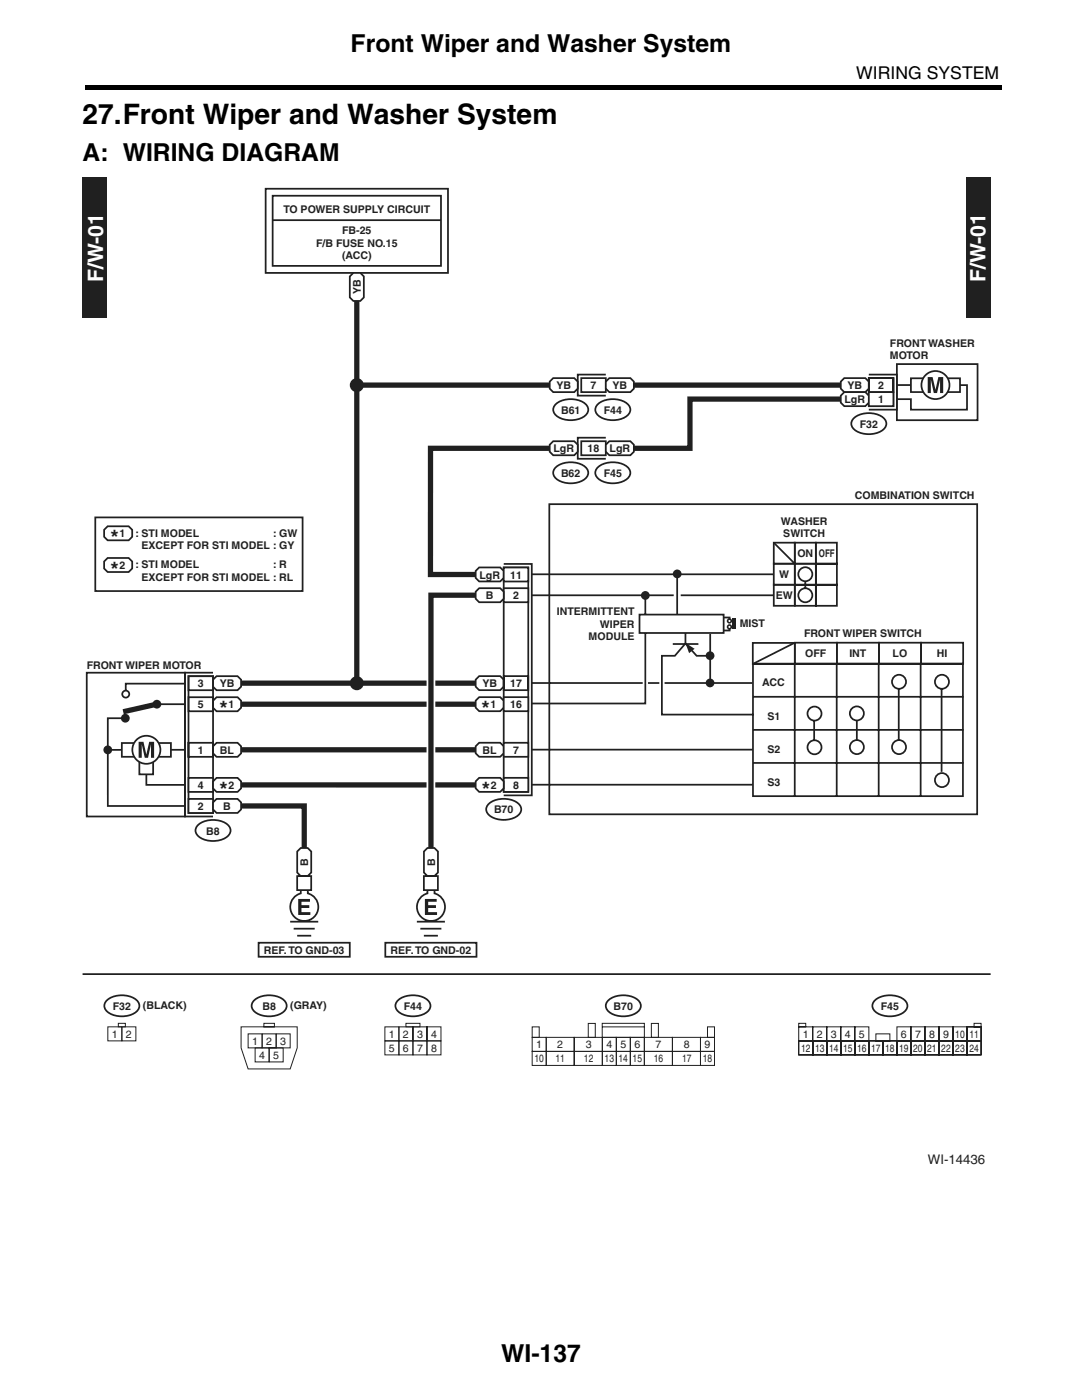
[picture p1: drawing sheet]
<svg xmlns="http://www.w3.org/2000/svg" width="216mm" height="279mm" viewBox="0 0 216 279" stroke-linecap="round" stroke-linejoin="round" font-family="sans-serif">
<path d="M17 17h183v.8h-183z" fill="#000"/>
<path d="M48.1 136.4h46.9M48.1 140.6h46.9M48.1 149.7h46.9M48.1 156.7h46.9" fill="none" stroke="#231f20" stroke-width="1.1" stroke-linecap="butt"/>
<path d="M86 125.8v39.5" fill="none" stroke="#fff" stroke-width="1.8" stroke-linecap="butt"/>
<g fill="#231f20">
<path d="M16.5 35.4h4.9v28h-4.9z"/>
<path d="M192.8 35.4h4.9v28h-4.9z"/>
</g>
<path d="M53 37.7h36.4v16.8h-36.4zM54.4 39.1h33.6v14h-33.6zM54.4 44h33.6M27.8 149.7h2.8v4.9h-2.8z" fill="none" stroke="#231f20" stroke-width=".35"/>
<path d="M70.5 54.5h1.4l.7 .7v4.2l-.7 .7h-1.4l-.7-.7v-4.2z" fill="#fff"/>
<path d="M70.5 54.5h1.4l.7 .7v4.2l-.7 .7h-1.4l-.7-.7v-4.2zM173.4 74.8h5.6v7h-5.6" fill="none" stroke="#231f20" stroke-width=".35"/>
<path d="M168.5 75.5h4.2l.7 .7v1.4l-.7 .7h-4.2l-.7-.7v-1.4z" fill="#fff"/>
<path d="M168.5 75.5h4.2l.7 .7v1.4l-.7 .7h-4.2l-.7-.7v-1.4z" fill="none" stroke="#231f20" stroke-width=".35"/>
<path d="M173.4 75.5h4.9v2.8h-4.9z" fill="#fff"/>
<path d="M173.4 75.5h4.9v2.8h-4.9zM173.4 75.5h4.9v5.6h-4.9z" fill="none" stroke="#231f20" stroke-width=".35"/>
<path d="M168.5 78.3h4.2l.7 .7v1.4l-.7 .7h-4.2l-.7-.7v-1.4z" fill="#fff"/>
<path d="M168.5 78.3h4.2l.7 .7v1.4l-.7 .7h-4.2l-.7-.7v-1.4z" fill="none" stroke="#231f20" stroke-width=".35"/>
<path d="M173.4 78.3h4.9v2.8h-4.9z" fill="#fff"/>
<path d="M120.9 74.8h-5.6v4.2h5.6M173.4 78.3h4.9v2.8h-4.9z" fill="none" stroke="#231f20" stroke-width=".35"/>
<path d="M110.4 75.5h4.2l.7 .7v1.4l-.7 .7h-4.2l-.7-.7v-1.4z" fill="#fff"/>
<path d="M110.4 75.5h4.2l.7 .7v1.4l-.7 .7h-4.2l-.7-.7v-1.4z" fill="none" stroke="#231f20" stroke-width=".35"/>
<path d="M116 75.5h4.9v2.8h-4.9z" fill="#fff"/>
<path d="M116 75.5h4.9v2.8h-4.9z" fill="none" stroke="#231f20" stroke-width=".35"/>
<path d="M121.6 75.5h4.2l.7 .7v1.4l-.7 .7h-4.2l-.7-.7v-1.4z" fill="#fff"/>
<g fill="none" stroke="#231f20" stroke-width=".35">
<path d="M121.6 75.5h4.2l.7 .7v1.4l-.7 .7h-4.2l-.7-.7v-1.4zM37 136.5h-11.9v1.4"/>
<circle cx="25.1" cy="138.6" r=".7"/>
</g>
<circle cx="21.5" cy="149.7" r=".7" fill="#231f20"/>
<g fill="none" stroke="#231f20" stroke-width=".35">
<path d="M17.3 134.3h19.6v28.7h-19.6zM24.3 148.3h9.8v2.8h-9.8z"/>
<circle cx="21.5" cy="149.7" r=".7"/>
</g>
<circle cx="29.2" cy="149.7" r="2.8" fill="#fff"/>
<circle cx="29.2" cy="149.7" r="2.8" fill="none" stroke="#231f20" stroke-width=".35"/>
<path d="M27.7 148.1h.9l.6 2.5 .6-2.5h1v3.2h-.7v-2.7l-.6 2.7h-.6l-.6-2.7v2.7h-.6z" fill="#231f20"/>
<path d="M21.5 149.7h2.8M32 140.6h4.9M34.1 149.7h2.8" fill="none" stroke="#231f20" stroke-width=".35"/>
<circle cx="31.3" cy="140.6" r=".7" fill="#231f20"/>
<circle cx="31.3" cy="140.6" r=".7" fill="none" stroke="#231f20" stroke-width=".35"/>
<circle cx="25" cy="143.4" r=".7" fill="#231f20"/>
<circle cx="25" cy="143.4" r=".7" fill="none" stroke="#231f20" stroke-width=".35"/>
<path d="M24.7 141.7l6.8-1.5 .2 .6-6.9 1.6z" fill="#231f20"/>
<path d="M42.5 134.3h-5.6v28.7h5.6M24.3 143.4h-2.8v17.5h15.4M24.7 141.7l6.8-1.5 .2 .6-6.9 1.6z" fill="none" stroke="#231f20" stroke-width=".35"/>
<path d="M42.5 135.7l.7-.7h4.2l.7 .7v1.4l-.7 .7h-4.2l-.7-.7z" fill="#fff"/>
<path d="M42.5 135.7l.7-.7h4.2l.7 .7v1.4l-.7 .7h-4.2l-.7-.7z" fill="none" stroke="#231f20" stroke-width=".35"/>
<path d="M37.6 135h4.9v2.8h-4.9z" fill="#fff"/>
<path d="M37.6 135h4.9v2.8h-4.9z" fill="none" stroke="#231f20" stroke-width=".35"/>
<path d="M42.5 139.9l.7-.7h4.2l.7 .7v1.4l-.7 .7h-4.2l-.7-.7z" fill="#fff"/>
<path d="M42.5 139.9l.7-.7h4.2l.7 .7v1.4l-.7 .7h-4.2l-.7-.7z" fill="none" stroke="#231f20" stroke-width=".35"/>
<path d="M37.6 139.2h4.9v2.8h-4.9z" fill="#fff"/>
<path d="M37.6 139.2h4.9v2.8h-4.9z" fill="none" stroke="#231f20" stroke-width=".35"/>
<path d="M43.2 148.3h4.2l.7 .7v1.4l-.7 .7h-4.2l-.7-.7v-1.4z" fill="#fff"/>
<path d="M43.2 148.3h4.2l.7 .7v1.4l-.7 .7h-4.2l-.7-.7v-1.4z" fill="none" stroke="#231f20" stroke-width=".35"/>
<path d="M37.6 148.3h4.9v2.8h-4.9z" fill="#fff"/>
<path d="M37.6 135h4.9v27.3h-4.9zM37.6 148.3h4.9v2.8h-4.9z" fill="none" stroke="#231f20" stroke-width=".35"/>
<path d="M37.6 155.3h4.9v2.8h-4.9z" fill="#fff"/>
<path d="M37.6 155.3h4.9v2.8h-4.9z" fill="none" stroke="#231f20" stroke-width=".35"/>
<path d="M43.2 155.3h4.2l.7 .7v1.4l-.7 .7h-4.2l-.7-.7v-1.4z" fill="#fff"/>
<path d="M43.2 155.3h4.2l.7 .7v1.4l-.7 .7h-4.2l-.7-.7v-1.4z" fill="none" stroke="#231f20" stroke-width=".35"/>
<path d="M37.6 159.5h4.9v2.8h-4.9z" fill="#fff"/>
<path d="M37.6 159.5h4.9v2.8h-4.9z" fill="none" stroke="#231f20" stroke-width=".35"/>
<path d="M43.2 159.5h4.2l.7 .7v1.4l-.7 .7h-4.2l-.7-.7v-1.4z" fill="#fff"/>
<path d="M110.8 80.9a4.8 4.8 0 0 1 6.3 0 1.63 1.63 0 0 1-1 2.5 4.9 4.9 0 0 1-5.3-.7 1.38 1.38 0 0 1 0-1.8zM119.2 80.9a4.8 4.8 0 0 1 6.3 0 1.63 1.63 0 0 1-1 2.5 4.9 4.9 0 0 1-5.3-.7 1.38 1.38 0 0 1 0-1.8zM120.9 87.4h-5.6v4.2h5.6M170.3 83.6a4.8 4.8 0 0 1 6.3 0 1.63 1.63 0 0 1-1 2.6 4.9 4.9 0 0 1-5.3-.7 1.38 1.38 0 0 1 0-1.9zM43.2 159.5h4.2l.7 .7v1.4l-.7 .7h-4.2l-.7-.7v-1.4zM39.4 164.9a4.8 4.8 0 0 1 6.3 0 1.63 1.63 0 0 1-1 2.5 4.9 4.9 0 0 1-5.3-.7 1.38 1.38 0 0 1 0-1.8zM51.6 188.2h18.2v2.8h-18.2z" fill="none" stroke="#231f20" stroke-width=".35"/>
<path d="M109.7 88.8l.7-.7h4.2l.7 .7v1.4l-.7 .7h-4.2l-.7-.7z" fill="#fff"/>
<path d="M109.7 88.8l.7-.7h4.2l.7 .7v1.4l-.7 .7h-4.2l-.7-.7z" fill="none" stroke="#231f20" stroke-width=".35"/>
<path d="M116 88.1h4.9v2.8h-4.9z" fill="#fff"/>
<path d="M116 88.1h4.9v2.8h-4.9z" fill="none" stroke="#231f20" stroke-width=".35"/>
<path d="M121.6 88.1h4.2l.7 .7v1.4l-.7 .7h-4.2l-.7-.7v-1.4z" fill="#fff"/>
<path d="M110.8 93.5a4.8 4.8 0 0 1 6.3 0 1.63 1.63 0 0 1-1 2.5 4.9 4.9 0 0 1-5.3-.7 1.38 1.38 0 0 1 0-1.8zM119.2 93.5a4.8 4.8 0 0 1 6.3 0 1.63 1.63 0 0 1-1 2.5 4.9 4.9 0 0 1-5.3-.7 1.38 1.38 0 0 1 0-1.8zM121.6 88.1h4.2l.7 .7v1.4l-.7 .7h-4.2l-.7-.7v-1.4z" fill="none" stroke="#231f20" stroke-width=".35"/>
<path d="M109.7 76.9h-38.5" fill="none" stroke="#231f20" stroke-width="1.1" stroke-linecap="butt"/>
<circle cx="71.2" cy="76.9" r="1.4" fill="#231f20"/>
<path d="M109.7 89.5h-23.8v25.2h9.1" fill="none" stroke="#231f20" stroke-width="1.1" stroke-linecap="butt"/>
<circle cx="71.2" cy="136.4" r="1.4" fill="#231f20"/>
<path d="M29.2 154.6v2.1h7.7M21.2 199.9a4.8 4.8 0 0 1 6.3 0 1.63 1.63 0 0 1-1 2.5 4.9 4.9 0 0 1-5.3-.7 1.38 1.38 0 0 1 0-1.8zM121.3 199.9a4.8 4.8 0 0 1 6.3 0 1.63 1.63 0 0 1-1 2.5 4.9 4.9 0 0 1-5.3-.7 1.38 1.38 0 0 1 0-1.8z" fill="none" stroke="#231f20" stroke-width=".35"/>
<g fill="none" stroke="#231f20" stroke-width=".2">
<path d="M106.2 209.9h2.8v2.8h-2.8zM106.2 207.1h2.8v2.8h-2.8zM106.2 205h1.4v2.1h-1.4zM109 209.9h5.6v2.8h-5.6zM109 207.1h5.6v2.8h-5.6zM114.6 207.1h5.6v2.8h-5.6zM114.6 209.9h5.6v2.8h-5.6zM117.4 204.3h1.4v2.8h-1.4zM120.2 204.3h8.4v2.8h-8.4zM120.2 205h8.4M120.2 207.1h2.8v2.8h-2.8zM120.2 209.9h2.8v2.8h-2.8z"/>
<path d="M123 207.1h2.8v2.8h-2.8zM123 209.9h2.8v2.8h-2.8zM125.8 207.1h2.8v2.8h-2.8zM125.8 209.9h2.8v2.8h-2.8zM128.6 207.1h5.6v2.8h-5.6zM128.6 209.9h5.6v2.8h-5.6zM130 204.3h1.4v2.8h-1.4zM134.2 207.1h5.6v2.8h-5.6zM134.2 209.9h5.6v2.8h-5.6zM139.8 207.1h2.8v2.8h-2.8zM139.8 209.9h2.8v2.8h-2.8zM141.2 205h1.4v2.1h-1.4z"/>
</g>
<path d="M48.1 160.9h12.6v8.4" fill="none" stroke="#231f20" stroke-width="1.1" stroke-linecap="butt"/>
<path d="M59.5 179.4h2.4v.6h-1.7v.7h1.5v.6h-1.5v.8h1.7v.5h-2.4z" fill="#231f20"/>
<path d="M59.3 174.9h2.8v2.8h-2.8zM59.3 170l.7-.7h1.4l.7 .7v4.2l-.7 .7h-1.4l-.7-.7zM60 177.7v.6a2.8 2.8 0 0 0-1.6 4.3 2.8 2.8 0 0 0 4.6 0 2.8 2.8 0 0 0-1.6-4.3v-.6M57.9 184h5.6M58.6 185.4h4.2M59.3 186.8h2.8M76.9 188.2h18.2v2.8h-18.2z" fill="none" stroke="#231f20" stroke-width=".35"/>
<path d="M84.8 179.4h2.4v.6h-1.7v.7h1.5v.6h-1.5v.8h1.7v.5h-2.4z" fill="#231f20"/>
<path d="M181.8 75.5h9.8v2.8h-9.8zM84.6 174.9h2.8v2.8h-2.8zM84.6 170l.7-.7h1.4l.7 .7v4.2l-.7 .7h-1.4l-.7-.7zM85.3 177.7v.6a2.8 2.8 0 0 0-1.6 4.3 2.8 2.8 0 0 0 4.6 0 2.8 2.8 0 0 0-1.6-4.3v-.6M50.6 199.9a4.8 4.8 0 0 1 6.3 0 1.63 1.63 0 0 1-1 2.5 4.9 4.9 0 0 1-5.3-.7 1.38 1.38 0 0 1 0-1.8zM83.2 184h5.6M83.9 185.4h4.2M84.6 186.8h2.8" fill="none" stroke="#231f20" stroke-width=".35"/>
<path d="M126.5 76.9h41.3M167.8 79.7h-30.1v9.8h-11.2M95 118.8h-9v50.5" fill="none" stroke="#231f20" stroke-width="1.1" stroke-linecap="butt"/>
<path d="M126.5 76.9h41.3" fill="none" stroke="#231f20" stroke-width=".2"/>
<circle cx="186.7" cy="76.9" r="2.8" fill="#fff"/>
<circle cx="186.7" cy="76.9" r="2.8" fill="none" stroke="#231f20" stroke-width=".35"/>
<path d="M185.2 75.3h1l.5 2.5 .6-2.5h1v3.2h-.7v-2.7l-.6 2.7h-.6l-.6-2.7v2.7h-.6z" fill="#231f20"/>
<path d="M179 72.7h16.1v11.2h-16.1zM179 76.9h2.8M191.6 76.9h1.4v4.9h-11.2v-2.1h-2.8M19 103.3h41.4v14.7h-41.4zM21.5 105.1h4.2l.7 .7v1.4l-.7 .7h-4.2l-.7-.7v-1.4zM21.5 111.4h4.2l.7 .7v1.4l-.7 .7h-4.2l-.7-.7v-1.4zM100.5 112.6h5.6v46.2h-5.6M16.5 194.5h181.2M79.3 199.9a4.8 4.8 0 0 1 6.3 0 1.63 1.63 0 0 1-1 2.5 4.9 4.9 0 0 1-5.3-.7 1.38 1.38 0 0 1 0-1.8zM174.5 199.9a4.8 4.8 0 0 1 6.3 0 1.63 1.63 0 0 1-1 2.5 4.9 4.9 0 0 1-5.3-.7 1.38 1.38 0 0 1 0-1.8z" fill="none" stroke="#231f20" stroke-width=".35"/>
<g fill="none" stroke="#231f20" stroke-width=".2">
<path d="M21.5 205h2.8v2.8h-2.8zM23.6 204.3h1.4v.7h-1.4zM24.3 205h2.8v2.8h-2.8zM48.1 205h11.2v4.2l-1.4 4.2h-8.4l-1.4-4.2zM49.5 206.4h2.8v2.8h-2.8zM50.9 209.2h2.8v2.8h-2.8zM52.3 206.4h2.8v2.8h-2.8zM52.7 204.3h2.1v.7h-2.1zM53.7 209.2h2.8v2.8h-2.8zM55.1 206.4h2.8v2.8h-2.8zM76.8 205h2.8v2.8h-2.8zM76.8 207.8h2.8v2.8h-2.8z"/>
<path d="M79.6 205h2.8v2.8h-2.8zM79.6 207.8h2.8v2.8h-2.8zM81 204.3h2.8v.7h-2.8zM82.4 205h2.8v2.8h-2.8zM82.4 207.8h2.8v2.8h-2.8zM85.2 205h2.8v2.8h-2.8zM85.2 207.8h2.8v2.8h-2.8zM159.4 205h2.8v2.8h-2.8zM159.4 207.8h2.8v2.8h-2.8zM159.4 204.3h1.4v.7h-1.4zM162.2 205h2.8v2.8h-2.8zM162.2 207.8h2.8v2.8h-2.8z"/>
<path d="M165 205h2.8v2.8h-2.8zM165 207.8h2.8v2.8h-2.8zM167.8 205h2.8v2.8h-2.8zM167.8 207.8h2.8v2.8h-2.8zM170.6 207.8h2.8v2.8h-2.8zM170.6 205h2.8v2.8h-2.8zM173.4 207.8h2.8v2.8h-2.8zM174.8 206.4h2.8v1.4h-2.8zM176.2 207.8h2.8v2.8h-2.8zM179 207.8h2.8v2.8h-2.8zM179 205h2.8v2.8h-2.8zM181.8 207.8h2.8v2.8h-2.8z"/>
<path d="M181.8 205h2.8v2.8h-2.8zM184.6 205h2.8v2.8h-2.8zM184.6 207.8h2.8v2.8h-2.8zM187.4 207.8h2.8v2.8h-2.8zM187.4 205h2.8v2.8h-2.8zM190.2 205h2.8v2.8h-2.8zM190.2 207.8h2.8v2.8h-2.8zM193 205h2.8v2.8h-2.8zM193 207.8h2.8v2.8h-2.8zM194.4 204.3h1.4v.7h-1.4z"/>
</g>
<path d="M71.2 60.1v76.3" fill="none" stroke="#231f20" stroke-width="1.1" stroke-linecap="butt"/>
<path d="M95.6 135h4.2l.7 .7v1.4l-.7 .7h-4.2l-.7-.7v-1.4z" fill="#fff"/>
<path d="M95.6 135h4.2l.7 .7v1.4l-.7 .7h-4.2l-.7-.7v-1.4z" fill="none" stroke="#231f20" stroke-width=".35"/>
<path d="M100.5 135h4.9v2.8h-4.9z" fill="#fff"/>
<path d="M100.5 113.3h4.9v44.8h-4.9zM100.5 135h4.9v2.8h-4.9z" fill="none" stroke="#231f20" stroke-width=".35"/>
<path d="M94.9 114l.7-.7h4.2l.7 .7v1.4l-.7 .7h-4.2l-.7-.7z" fill="#fff"/>
<path d="M94.9 114l.7-.7h4.2l.7 .7v1.4l-.7 .7h-4.2l-.7-.7z" fill="none" stroke="#231f20" stroke-width=".35"/>
<path d="M100.5 113.3h4.9v2.8h-4.9z" fill="#fff"/>
<path d="M100.5 113.3h4.9v2.8h-4.9z" fill="none" stroke="#231f20" stroke-width=".35"/>
<path d="M95.6 139.2h4.2l.7 .7v1.4l-.7 .7h-4.2l-.7-.7v-1.4z" fill="#fff"/>
<path d="M95.6 139.2h4.2l.7 .7v1.4l-.7 .7h-4.2l-.7-.7v-1.4z" fill="none" stroke="#231f20" stroke-width=".35"/>
<path d="M100.5 139.2h4.9v2.8h-4.9z" fill="#fff"/>
<path d="M100.5 139.2h4.9v2.8h-4.9z" fill="none" stroke="#231f20" stroke-width=".35"/>
<path d="M95.6 148.3h4.2l.7 .7v1.4l-.7 .7h-4.2l-.7-.7v-1.4z" fill="#fff"/>
<path d="M95.6 148.3h4.2l.7 .7v1.4l-.7 .7h-4.2l-.7-.7v-1.4z" fill="none" stroke="#231f20" stroke-width=".35"/>
<path d="M100.5 155.3h4.9v2.8h-4.9z" fill="#fff"/>
<path d="M100.5 155.3h4.9v2.8h-4.9z" fill="none" stroke="#231f20" stroke-width=".35"/>
<path d="M95.6 155.3h4.2l.7 .7v1.4l-.7 .7h-4.2l-.7-.7v-1.4z" fill="#fff"/>
<path d="M95.6 155.3h4.2l.7 .7v1.4l-.7 .7h-4.2l-.7-.7v-1.4z" fill="none" stroke="#231f20" stroke-width=".35"/>
<path d="M100.5 117.4h4.9v2.8h-4.9z" fill="#fff"/>
<path d="M100.5 117.4h4.9v2.8h-4.9z" fill="none" stroke="#231f20" stroke-width=".35"/>
<path d="M95.6 117.4h4.2l.7 .7v1.4l-.7 .7h-4.2l-.7-.7v-1.4z" fill="#fff"/>
<path d="M95.6 117.4h4.2l.7 .7v1.4l-.7 .7h-4.2l-.7-.7v-1.4z" fill="none" stroke="#231f20" stroke-width=".35"/>
<path d="M100.5 148.3h4.9v2.8h-4.9z" fill="#fff"/>
<g fill="none" stroke="#231f20" stroke-width=".35">
<path d="M109.6 114.6h44.9M154.5 108.3h4.2v4.2h-4.2zM154.5 116.7h4.2v4.2h-4.2zM154.5 112.5h4.2v4.2h-4.2zM154.5 108.3l4.2 4.2M158.7 108.3h4.1v4.2h-4.1zM158.7 116.7h4.1v4.2h-4.1zM158.7 112.5h4.1v4.2h-4.1zM160.7 116v1.4M162.9 108.3h4.2v4.2h-4.2zM162.9 112.5h4.2v4.2h-4.2zM162.9 116.7h4.2v4.2h-4.2z"/>
<path d="M150.3 128.3h8.4v4.2h-8.4zM158.6 128.3h8.5v4.2h-8.5zM158.6 128.3l-8.3 4.2M167 128.3h8.5v4.2h-8.5zM175.4 128.3h8.5v4.2h-8.5zM179.4 137.6v10.1M183.8 128.3h8.5v4.2h-8.5zM187.9 137.4v16.7M100.5 148.3h4.9v2.8h-4.9zM162.5 143.7v4.1M171 143.8v3.9M97.4 160.6a4.8 4.8 0 0 1 6.3 0 1.63 1.63 0 0 1-1 2.6 4.9 4.9 0 0 1-5.3-.7 1.38 1.38 0 0 1 0-1.9z"/>
<circle cx="160.8" cy="114.6" r="1.4"/>
<circle cx="160.8" cy="118.8" r="1.4"/>
<circle cx="179.5" cy="136.1" r="1.4"/>
<circle cx="188" cy="136.1" r="1.4"/>
<circle cx="162.6" cy="142.4" r="1.4"/>
<circle cx="162.6" cy="149.2" r="1.4"/>
<circle cx="171" cy="142.4" r="1.4"/>
<circle cx="171" cy="149.1" r="1.4"/>
<circle cx="179.5" cy="149.1" r="1.4"/>
<circle cx="188" cy="155.7" r="1.4"/>
</g>
<g fill="#231f20">
<circle cx="128.8" cy="118.9" r=".88"/>
<circle cx="141.7" cy="136.3" r=".88"/>
<circle cx="141.7" cy="130.9" r=".88"/>
<circle cx="135.2" cy="114.6" r=".88"/>
</g>
<g fill="none" stroke="#231f20" stroke-width=".35">
<path d="M106.1 118.8h48.4M106.1 114.6h3.5M109.6 100.6h85.5v62h-85.5zM128.8 118.9v3.8M135.2 114.6v8.1M106.1 136.3h44.1M127.6 122.7h16.8v3.7h-16.8zM128.8 126.4v14h-22.7M134.3 128.6h5.1M136.8 126.3v2.1M141.6 130.9h-2.5l-2.3-2.5-2.1 2.5h-2.6v11.7h18.2M141.8 126.6v9.7"/>
<path d="M144.5 123.3h1.1v.5M145.6 125.4v.5h-1.1M150.3 132.5h41.9v26.4h-41.9zM150.3 132.5h41.9M150.3 139.1h41.9M158.6 132.5v26.5M167 132.5v26.5M175.4 132.5v26.5M183.8 132.5v26.5M106.1 156.6h44.2M106.1 149.6h44.2M150.3 145.7h41.9"/>
<path d="M150.3 152.3h41.9"/>
</g>
<path d="M134.5 118.8h1.4M128.8 135.4v2.3M132.1 135.5v1.4" fill="none" stroke="#fff" stroke-width="1.1" stroke-linecap="butt"/>
<g fill="#231f20">
<path d="M146.3 123.4h.6v2.1h-.6z"/>
<path d="M136.8 128.3l1.8 1.2-1 .9z"/>
</g>
<g fill="none" stroke="#231f20" stroke-width=".32">
<circle cx="145.6" cy="125.1" r=".37"/>
<circle cx="145.6" cy="124" r=".37"/>
</g>
<text font-size="5.6" x="16.5" y="24.8">27.Front Wiper and Washer System</text>
<g font-size="4.9">
<text x="70" y="10.3">Front Wiper and Washer System</text>
<text x="16.5" y="32.1">A: WIRING DIAGRAM</text>
<text x="100" y="271.9">WI-137</text>
</g>
<g font-size="4.2" fill="#fff">
<text x="20.6" y="56.2" transform="rotate(-90 20.6 56.2)">F/W-01</text>
<text x="196.7" y="56.2" transform="rotate(-90 196.7 56.2)">F/W-01</text>
</g>
<g font-size="4.2" fill="#231f20">
<text x="22.1" y="108.9">*</text>
<text x="22.1" y="115.2">*</text>
<text x="43.8" y="143">*</text>
<text x="96.1" y="143">*</text>
<text x="43.8" y="159.1">*</text>
<text x="96.2" y="159">*</text>
</g>
<text font-size="3.5" x="170.9" y="15.7">WIRING SYSTEM</text>
<text font-size="2.6" fill="#231f20" x="185.2" y="232.4">WI-14436</text>
<g font-size="2.1" fill="#231f20">
<text x="56.6" y="42.6">TO POWER SUPPLY CIRCUIT</text>
<text x="68.3" y="46.8">FB-25</text>
<text x="63.1" y="49.2">F/B FUSE NO.15</text>
<text x="68.3" y="51.7">(ACC)</text>
<text x="72" y="58.7" transform="rotate(-90 72 58.7)">YB</text>
<text x="177.6" y="69.2">FRONT WASHER</text>
<text x="177.6" y="71.6">MOTOR</text>
<text x="111.1" y="77.7">YB</text>
<text x="117.9" y="77.7">7</text>
<text x="122.3" y="77.7">YB</text>
<text x="169.2" y="77.7">YB</text>
<text x="175.3" y="77.7">2</text>
<text x="112" y="82.6">B61</text>
<text x="120.5" y="82.6">F44</text>
<text x="168.6" y="80.5">LgR</text>
<text x="175.3" y="80.5">1</text>
<text x="171.6" y="85.4">F32</text>
<text x="110.5" y="90.3">LgR</text>
<text x="112" y="95.2">B62</text>
<text x="117.3" y="90.3">18</text>
<text x="120.5" y="95.2">F45</text>
<text x="121.7" y="90.3">LgR</text>
<text x="170.6" y="99.6">COMBINATION SWITCH</text>
<text x="23.9" y="107.3">1</text>
<text x="27.1" y="107.1">: STI MODEL</text>
<text x="54.5" y="107.1">: GW</text>
<text x="155.9" y="104.7">WASHER</text>
<text x="156.4" y="107.2">SWITCH</text>
<text x="23.9" y="113.6">2</text>
<text x="27.1" y="113.4">: STI MODEL</text>
<text x="28.2" y="109.6">EXCEPT FOR STI MODEL : GY</text>
<text x="54.5" y="113.4">: R</text>
<text x="159.2" y="111.2">ON</text>
<text x="163.5" y="111.2">OFF</text>
<text x="28.2" y="115.9">EXCEPT FOR STI MODEL : RL</text>
<text x="95.7" y="115.5">LgR</text>
<text x="97" y="119.6">B</text>
<text x="101.8" y="115.5">11</text>
<text x="102.4" y="119.6">2</text>
<text x="154.8" y="119.6">EW</text>
<text x="155.6" y="115.4">W</text>
<text x="111.1" y="122.8">INTERMITTENT</text>
<text x="119.7" y="125.3">WIPER</text>
<text x="147.7" y="125.1">MIST</text>
<text x="117.5" y="127.8">MODULE</text>
<text x="160.5" y="127.3">FRONT WIPER SWITCH</text>
<text x="160.7" y="131.1">OFF</text>
<text x="169.5" y="131.1">INT</text>
<text x="178.2" y="131.1">LO</text>
<text x="187" y="131.1">HI</text>
<text x="17.3" y="133.6">FRONT WIPER MOTOR</text>
<text x="39.5" y="137.2">3</text>
<text x="43.9" y="137.2">YB</text>
<text x="96.3" y="137.2">YB</text>
<text x="101.8" y="137.2">17</text>
<text x="152.2" y="136.8">ACC</text>
<text x="39.5" y="141.4">5</text>
<text x="45.6" y="141.4">1</text>
<text x="97.9" y="141.4">1</text>
<text x="101.8" y="141.4">16</text>
<text x="153.2" y="143.8">S1</text>
<text x="39.5" y="150.5">1</text>
<text x="43.9" y="150.5">BL</text>
<text x="96.3" y="150.5">BL</text>
<text x="102.4" y="150.5">7</text>
<text x="153.2" y="150.3">S2</text>
<text x="39.5" y="161.7">2</text>
<text x="39.5" y="157.5">4</text>
<text x="44.6" y="161.7">B</text>
<text x="45.6" y="157.5">2</text>
<text x="98" y="157.4">2</text>
<text x="102.4" y="157.5">8</text>
<text x="153.2" y="156.9">S3</text>
<text x="41.2" y="166.6">B8</text>
<text x="98.6" y="162.4">B70</text>
<text x="61.5" y="172.8" transform="rotate(-90 61.5 172.8)">B</text>
<text x="86.8" y="172.8" transform="rotate(-90 86.8 172.8)">B</text>
<text x="52.7" y="190.4">REF. TO GND-03</text>
<text x="78" y="190.4">REF. TO GND-02</text>
<text x="22.5" y="201.6">F32</text>
<text x="28.5" y="201.5">(BLACK)</text>
<text x="52.4" y="201.6">B8</text>
<text x="57.9" y="201.5">(GRAY)</text>
<text x="80.6" y="201.6">F44</text>
<text x="122.5" y="201.6">B70</text>
<text x="175.8" y="201.6">F45</text>
<text x="22.3" y="207.1">1</text>
<text x="25.1" y="207.1">2</text>
<text x="50.3" y="208.6">1</text>
<text x="53.1" y="208.6">2</text>
<text x="55.9" y="208.6">3</text>
<text x="77.6" y="207.2">1</text>
<text x="77.6" y="210">5</text>
<text x="80.4" y="210">6</text>
<text x="80.4" y="207.2">2</text>
<text x="83.2" y="207.2">3</text>
<text x="83.2" y="210">7</text>
<text x="86" y="210">8</text>
<text x="86" y="207.2">4</text>
<text x="107" y="209.3">1</text>
<text x="111.2" y="209.2">2</text>
<text x="116.9" y="209.2">3</text>
<text x="121" y="209.3">4</text>
<text x="123.8" y="209.3">5</text>
<text x="126.6" y="209.3">6</text>
<text x="130.8" y="209.2">7</text>
<text x="136.5" y="209.3">8</text>
<text x="140.6" y="209.2">9</text>
<text x="159.9" y="210">12 13 14 15 16 17 18 19 20 21 22 23 24</text>
<text x="160.2" y="207.2">1</text>
<text x="163" y="207.2">2</text>
<text x="165.8" y="207.2">3</text>
<text x="168.6" y="207.2">4</text>
<text x="171.4" y="207.2">5</text>
<text x="179.8" y="207.2">6</text>
<text x="182.6" y="207.2">7</text>
<text x="185.4" y="207.2">8</text>
<text x="188.2" y="207.2">9</text>
<text x="190.7" y="207.2">10 11</text>
<text x="51.7" y="211.4">4</text>
<text x="54.5" y="211.4">5</text>
<text x="106.7" y="212.1">10</text>
<text x="110.9" y="212">11</text>
<text x="116.6" y="212">12</text>
<text x="120.7" y="212.1">13</text>
<text x="123.5" y="212.1">14</text>
<text x="126.3" y="212.1">15</text>
<text x="130.5" y="212">16</text>
<text x="136.2" y="212.1">17</text>
<text x="140.3" y="212">18</text>
</g>
</svg>
